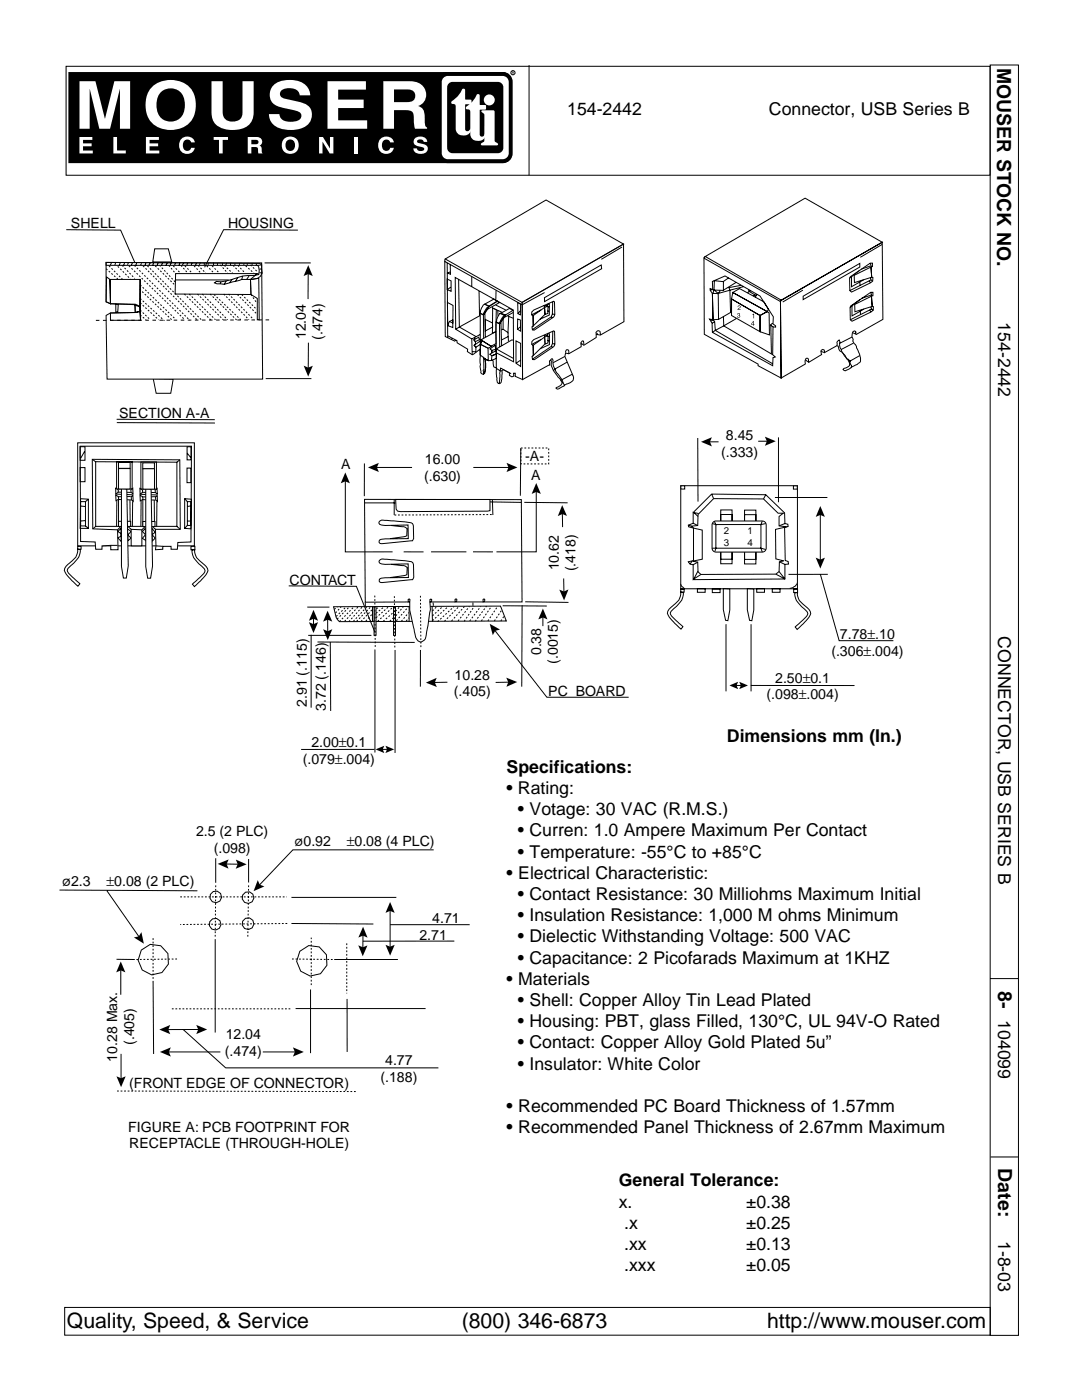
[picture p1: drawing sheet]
<svg xmlns="http://www.w3.org/2000/svg" width="216mm" height="279mm" viewBox="0 0 216 279" stroke-linecap="round" stroke-linejoin="round" font-family="sans-serif">
<path d="M30.9 49.7h2.7l.7 2.6h-3.8zM30.6 75.6l4 .1-.5 2.8h-2.9z" fill="none" stroke="#000" stroke-width=".2"/>
<path d="M21.2 52.4l31 .1 .2 23.2h-31l-.2-12.8 .8-.4 5-.1v-1.7l-5-.1-.8-.4z" fill="#fff" stroke="#000" stroke-width=".2"/>
<g fill="none" stroke="#000" stroke-width=".2">
<path d="M21.2 52.4l30.6 .2 .4 .3 .1 1.6-.4 .7-.6 .4-.9 .2h-2.2l-3.5 .9-1.4-.1-.5-.2 .4-.2a9.4 9.4 0 0 0 4.3-.8l.9-.3 3.2-.3 .1-.8-.3-1h-30.2zM21.3 55.3l.6 .5 .1 4.8-.8-.4zM21.9 55.8h6.1l-.1 5.4-.6-.4-5.3-.2zM22.2 52.5l-.2 .4M23.1 52.4l-.2 .5M24 52.5l-.2 .5M24.9 52.5l-.2 .5M25.6 52.4l-.2 .4M26.4 52.5l-.2 .5M27.3 52.5l-.2 .5M28 55.8l.1 8.1M28.2 52.6l-.1 .3"/>
<path d="M29.1 52.5l-.2 .5M30 52.5l-.3 .4M30.7 52.4l-.2 .6M31.5 52.5l-.1 .5M32.4 52.5l-.2 .5M33.4 52.5l-.3 .5M34.2 52.5l-.2 .4M35 54.6h16.3l-1.3 1.2 .1 3-15.2-.1zM35 52.5l-.2 .4M35 55.9h10.6M35.9 52.4l-.2 .6M36.7 52.5l-.3 .4"/>
<path d="M37.5 52.5l-.2 .4M38.3 52.5l-.2 .4M39.2 52.5l-.2 .5M40 52.4l-.2 .5M40.8 52.5v.5M41.5 52.5v.4M42.6 52.4v.6M43.4 52.5v.5M44.1 56.3l-.1 .3M44.5 52.5l-.1 .5M45.1 56.1l-.4 .6M45.2 52.5l-.2 .5"/>
<path d="M46 52.5v.5M46.3 55.8l-.5 .6M46.9 52.6v.4zM47.5 55.4l-.5 .8M47.8 52.5l-.1 .4M48.4 55.1l-.2 .7M48.7 52.6l-.1 .3M49.4 52.6l-.1 .3M49.7 55.1l-.5 .7M50 55.8l1.6-.2 .1 8.2h-.4v-4.2l-1.2-.8zM50.4 52.6l-.1 .3M51.2 52.6l-.2 .5"/>
<path d="M51.8 54.4l.5 .1M52.2 53.6l-.4 .1M52.2 52.9l-.8 .1M52.8 52.5h9.2M22 62.5l5-.1 .9-.2 .2 1.7h-6.1zM23.1 60.7l.5 .1-.1 1.5h-.4zM26.9 60.9l1 .3v1l-.9 .2zM53 75.6h9.1M15.5 88.4h23.3v20.5h-23.3z"/>
</g>
<path d="M19.1 63.9l35.1-.1" fill="none" stroke="#000" stroke-width=".2" stroke-dasharray=".7 .7" stroke-linecap="butt"/>
<g fill="none" stroke="#000" stroke-width=".2" stroke-dasharray=".4 .4" stroke-linecap="butt">
<path d="M21.2 53.6l2.3 2.1M21.7 53.1l2.8 2.7M23.5 53.1l2.5 2.6M24.4 53l2.5 2.6M25.7 53.1l11.2 10.7M26.8 53l11.1 10.9M27.9 57.7l6.4 6.1M28 59.6l4.8 4.4M28 56.8l7 6.9M28.5 53.1l10.8 10.7M29.4 53.1l10.8 10.7M31 53.1l3.9 3.8"/>
<path d="M33.7 53l1.3 1.6M34.6 53.1l1.4 1.4M34.9 56.3l-3-3.2M36.1 53l1.4 1.5M36.8 58.7l5.3 5.2M36.9 53.1l1.4 1.4M37.8 58.7l5.2 5.1M38.7 53.1l1.4 1.4M39.4 58.7l5.1 5.1M39.5 53l1.6 1.5M40.4 58.7l5 5.1M41.2 53.1l1.6 1.5"/>
<path d="M41.9 58.7l5.4 5.2M42.3 53.1l1.4 1.3M42.7 58.8l5.3 5M44 52.9l1.4 1.6M44.6 58.7l5.1 5.1M44.7 53l1.7 1.5M45.6 58.7l5 5M46.5 53l1.4 1.4M47.4 58.8l3.9 4M47.5 53l1.3 1.4M48.2 58.8l3 3M49 53.1l1.7 1.4"/>
<path d="M50 52.9l1.3 1.3M50.1 58.8l1 1.5M28 62.9l1.1 .9M28 61.9l2 1.9M28 60.4l3.6 3.4"/>
</g>
<g fill="#fff" stroke="#000" stroke-width=".2">
<path d="M16 89.1h22.2l-.1 19.1-2.6 .1-.1 1.3h-1.3v-.6h-1.6v.6l-1.5 .1v-4.1h5l-.1-13.8-17.5-.1 .1 13.8 5 .2 .1 4h-1.5v-.9l-1.7 .1v.7h-1.3l-.1-1.4-2.9-.1z"/>
<path d="M22.1 108.8h1.4z"/>
<path d="M31.1 108.9l1.4 .1z"/>
</g>
<g fill="none" stroke="#000" stroke-width=".2">
<path d="M16 93.3h1v2.8h-1zM16 89.1h1v2.8h-1zM16.1 99.5l1.5 .1v5.8h-1.6zM16.9 90.1l-.8 1.3M17.6 99.6l-.5 .5M18.4 91.7l.7 .5M19.1 92.1l16.2 .1v12.8h-16.2zM23.3 92.2h3.1v5.4h-3.1zM35.9 91.8l-.6 .5M36.8 99.5l1.4 .1-.1 5.9-1.3-.1zM36.8 99.5l.6 .6M37.3 93.4h.8v2.9h-.8z"/>
<path d="M37.3 89.2h.8v2.6h-.8zM37.3 90.4l.8 1M16 101l1 .1M16.1 100.1h1v4.9h-1zM17.1 103.9l-1.1 .1M17.1 105l.5 .4M19.1 105.1l-.6 .4M25.4 105l.8 .6M29 105.1l-.7 .6M35.3 105.1l.7 .5M37.3 104h.8M37.4 100.1h.7v4.8h-.7z"/>
<path d="M37.4 104.9l-.6 .5M38 101l-.7 .1"/>
</g>
<path d="M30.2 105l.8 .6z" fill="#fff" stroke="#000" stroke-width=".2"/>
<path d="M15.5 109h.7v.6h-.7zM15.5 109.6l.5 .1v.6a3.7 3.7 0 0 1-1.9 2.6l-.7 .9a2.32 2.32 0 0 0 1.1 1.4l1.4 1.3-.3 .5-.4-.3a9.1 9.1 0 0 1-2.4-2.9 3.7 3.7 0 0 1 1.6-1.9 2.67 2.67 0 0 0 1.1-2.3zM23.5 106.1l.6-.7 .1 2.7-.7-.8 .7-.3v-.5zM24.1 105.1l-.6 .6M25.4 105.5l.8 .6-.7 .7 .7 .6-.7 .5zM29 105.4l.1 2.5-.7-.5 .6-.7-.6-.6zM30.3 105.4l.7 .8-.7 .5 .7 .7-.6 .6zM38.1 109h.8v.7h-.8zM38.3 109.7h.5v.5a4.3 4.3 0 0 0 2 2.5 1.28 1.28 0 0 1 .1 2.3l-2.1 2.1-.4-.5 2-1.9a.84 .84 0 0 0 .4-1.2l-.6-.5a4.1 4.1 0 0 1-1.9-3.3z" fill="none" stroke="#000" stroke-width=".2"/>
<g fill="#fff" stroke="#000" stroke-width=".2">
<path d="M26.2 105.6l2.1 .1v3.2h-2.1z"/>
<path d="M23.1 97.4l.5 .4v.4l-.5 .4z"/>
<path d="M23.1 98.8l.5 .3 .1 .5-.6 .3z"/>
<path d="M26.1 97.8l.4-.4v1.2l-.3-.3z"/>
<path d="M26.2 99.1l.3-.2 .1 1.2-.4-.3z"/>
<path d="M23.5 98.2l2.6 .1z"/>
<path d="M23.5 99.1h2.6z"/>
<path d="M23.5 99.7l2.6 .1z"/>
<path d="M23.7 99.8v5.1z"/>
<path d="M25.9 99.8l.1 5.2z"/>
<path d="M26.5 100.1l-.1 5z"/>
<path d="M23.1 98.6l3.5 .2z"/>
<path d="M23.3 99.9v5.1z"/>
<path d="M23.6 92.3h2.4v1.2h-2.4z"/>
<path d="M23.7 104h2.4v1.1h-2.4z"/>
<path d="M24.2 97.5l1.1 .1 .3 15.3-.4 2.5h-.6l-.4-2.4z"/>
<path d="M23.7 93.5h2.3v4.1h-2.3z"/>
</g>
<path d="M28.1 92.2h3.1v5.4h-3.1z" fill="none" stroke="#000" stroke-width=".2"/>
<g fill="#fff" stroke="#000" stroke-width=".2">
<path d="M27.9 97.5l.5 .3v.5l-.4 .3z"/>
<path d="M27.9 98.8l.6 .3v.6l-.5 .3z"/>
<path d="M31 97.8l.3-.3 .1 1.1-.4-.3z"/>
<path d="M31 99.1l.4-.2v1.2l-.3-.3z"/>
<path d="M28.3 98.3h2.7z"/>
<path d="M28.3 99.2l2.6-.1z"/>
<path d="M28.4 99.7l2.6 .1z"/>
<path d="M28.5 99.8v5.2z"/>
<path d="M30.8 99.8v5.2z"/>
<path d="M31.3 100.1v5z"/>
<path d="M28 98.6l3.4 .2z"/>
<path d="M28.2 99.9l-.1 5.1z"/>
<path d="M28.5 92.4h2.3v1.1h-2.3z"/>
<path d="M28.5 104.1h2.4v1h-2.4z"/>
<path d="M29.1 97.5l1 .1 .3 15.4-.3 2.4h-.6l-.4-2.3z"/>
<path d="M28.5 93.5h2.3v4.1h-2.3z"/>
</g>
<path d="M143.8 101.8h2.3v10.7h-2.3zM143.8 102.7h2.3v8.9h-2.3zM148.6 101.8h2.2v10.7h-2.2zM148.6 102.7h2.2v8.9h-2.2z" fill="none" stroke="#000" stroke-width=".2"/>
<path d="M142.3 104.2l.6-.2h9.2a.78 .78 0 0 1 .8 .7v4.7a.78 .78 0 0 1-.8 .8h-9.2a.78 .78 0 0 1-.8-.8v-4.7z" fill="#fff" stroke="#000" stroke-width=".2"/>
<g fill="none" stroke="#000" stroke-width=".2">
<path d="M135.8 96.9h23.3v20.6h-23.3zM142.4 99.5l10 .1 2.9 2.8h1l-.8 .7v1.8l1.4 .2-2.2 .6 .1 5.8 1.6 .4-.9 .2v2l-.7 .5h-14.9l-.6-.5-.1-1.9-1-.2 1.9-.4v-5.8l-1.7-.4-.4-.4 1.2-.1 .1-2.2zM135.8 117.6h.7v.6h-.7zM135.8 118.2h.5l.1 .3a4.5 4.5 0 0 1-2 3l-.7 .9a2.76 2.76 0 0 0 1.5 1.7l1.1 1-.4 .5-.4-.3a9.1 9.1 0 0 1-2.3-2.9 4.8 4.8 0 0 1 1.9-2.3l.5-.7zM139.2 117.5h1.5v.7h-1.5zM142.1 109.4h.7l-.2 .7M142.1 117.6h1.6v.7h-1.6zM142.5 104l.3 .7-.7-.2M142.8 104.7h9v4.7h-9zM144.3 117.5h1.3v4.2l-.4 2.2-.4-.1-.5-2.1zM149.1 117.5h1.3v4.2l-.4 2.2-.4-.1-.5-2.1zM151 117.5h1.5v.7h-1.5z"/>
<path d="M152.1 104l-.3 .7 1-.2M152.8 109.7l-1-.3 .3 .8M154.1 117.5h1.5v.7h-1.5zM158.4 117.6h.7v.7h-.7zM158.6 118.3l.5-.1a2.97 2.97 0 0 0 1.7 2.9 1.42 1.42 0 0 1 .3 2.4l-2 2.1-.4-.5 2-1.9a.84 .84 0 0 0 .3-1.1l-.5-.6a4.1 4.1 0 0 1-1.9-3.2z"/>
</g>
<g fill="#fff" stroke="#000" stroke-width=".2">
<path d="M135.9 97h.7v.6h-.7z"/>
<path d="M158.3 97h.8v.6h-.8z"/>
<path d="M135.8 116.5l.9 1-.6-.5z"/>
<path d="M157.6 117.4l1.5-1.1-.1 .3-.3 .4-.5 .3z"/>
</g>
<g fill="none" stroke="#000" stroke-width=".2">
<path d="M142 98.6l.4 .9M152.8 98.7l-.4 .9M137.3 104.8l.7 .2M138.1 112.1l-.4 .5M138.3 102.3l3.7-3.7 10.8 .1 3.8 3.7v2.1l.6 .1 .1 .5-.7 .2 .1 6.6 .6 .2v.5h-.7v3l-18.3 .1v-3l-.6-.1-.4-.5 1.1-.2v-6.5l-1-.3-.1-.3 1-.4zM138.3 104.4l.8 .4M139.2 112.2l-.9 .5M139.3 113.9l-.9 1.7 1.5-1M139.4 102.5l-1-.2 .9 .8M155.5 114.1l1.1 1.5-1.8-1M155.5 112.1l1.1 .5M156.6 104.5l-1.1 .4"/>
<path d="M66.6 121.1l33.3-.1 1.1 2.9-33.3 .2-.6-.9z"/>
</g>
<path d="M72.7 99.7h31.3l.2 20.4h-18.4l.1 1.6-.9 5.3a1.17 1.17 0 0 1-1.3 1.1 2.32 2.32 0 0 1-1-2l-.9-4.3v-1.7l-8.9 .1z" fill="#fff" stroke="#000" stroke-width=".2"/>
<g fill="none" stroke="#000" stroke-width=".2">
<path d="M78.7 99.7v3.1M98.3 99.8v3M72.8 100.4h6.1M75.7 111.9a.91 .91 0 0 1 1.1-.3l5.3 .5a.78 .78 0 0 1 .4 .9l.1 2.2-.3 .5-6.1 .6-.5-.3v-.3a1.14 1.14 0 0 1 1.2-.4h4.6l-.1-2.8-4.5 .1a1.29 1.29 0 0 1-1.3-.5zM75.8 103.9l.3-.1 1.1 .1 4.9 .4a.78 .78 0 0 1 .4 1v2.1l-.2 .5-6.1 .6-.6-.2v-.3a1.14 1.14 0 0 1 1.3-.5h4.6l-.1-2.7-4.5 .1a1.29 1.29 0 0 1-1.3-.5zM78 104.9l2.8 .3 .4 .3v1.4l-.5 .2-2.8 .4M78 112.6l2.9 .4 .4 .3-.1 1.3-.5 .3-2.7 .4M81.4 119.6h.4l-.1 .5h-.3zM85.8 119.7h.3v.4h-.3zM90.8 119.6h.3v.4l-.3 .1zM96.4 119.6h.3v.5h-.3zM97.5 100.2l6.6 .1"/>
<path d="M81.6 121v3.1M86.2 121l.1 3.1"/>
</g>
<path d="M78.7 102.8l19.7-.1" fill="none" stroke="#000" stroke-width=".2" stroke-dasharray=".4 .4" stroke-linecap="butt"/>
<g fill="#fff" stroke="#000" stroke-width=".2">
<path d="M74.6 121h.4v5.8h-.4z"/>
<path d="M78.5 121h.4v5.8h-.4z"/>
<path d="M72.9 120.2v.8z"/>
<path d="M86.4 120.2l.1 .7z"/>
<path d="M94.4 120.2v.7z"/>
</g>
<path d="M66.7 121.6l.6-.4M66.9 122.3l1.1-1.1M67.1 123l1.9-1.8M67.3 123.5l2.4-2.3M67.7 124.1l2.9-2.9M68.8 124l2.7-2.9M69.6 124.1l2.7-3M70.5 124l2.7-2.9M71.2 124l2.8-2.9M72 124l2.2-2.3" fill="none" stroke="#000" stroke-width=".2" stroke-dasharray=".4 .4" stroke-linecap="butt"/>
<g fill="#fff" stroke="#000" stroke-width=".2">
<path d="M74.3 121.1h.3v2.9h-.3z"/>
<path d="M78.9 99.7h18.9v2.2l-17.9 .2-.6-.1-.3-.4z"/>
</g>
<g fill="#fff" stroke="#000" stroke-width=".2" stroke-dasharray=".4 .4" stroke-linecap="butt">
<path d="M74.2 122.6l-1.2 1.4z"/>
<path d="M74.3 123.5l-.6 .6z"/>
<path d="M75.1 121.5l.6-.3z"/>
<path d="M75 122.4l1.6-1.2z"/>
<path d="M75 123.3l2.5-2.2z"/>
<path d="M75.4 124l3.1-3z"/>
<path d="M76.5 124l2-1.7z"/>
<path d="M77.8 124l.6-.7z"/>
<path d="M79.8 121.1l-.9 .9z"/>
<path d="M80.5 121.1l-1.5 1.8z"/>
<path d="M81.4 121.2l-2.3 2.7z"/>
<path d="M81.6 122.3l-1.5 1.7z"/>
<path d="M81.6 123.3l-.6 .6z"/>
<path d="M86.3 121.9l.9-.9z"/>
<path d="M86.3 122.9l2-1.8z"/>
<path d="M86.3 123.9l3.2-2.9z"/>
<path d="M87.3 124.1l3.3-3z"/>
<path d="M91.6 121l-2.9 3z"/>
<path d="M92.7 121l-2.6 2.9z"/>
<path d="M93.7 121l-2.3 2.9z"/>
<path d="M94.6 121l-2 3z"/>
<path d="M95.9 121l-2.2 2.9z"/>
<path d="M97.1 121l-2.3 3z"/>
<path d="M98.1 121l-2 2.9z"/>
<path d="M99.3 121l-2 2.9z"/>
<path d="M100.1 121.7l-1.5 2.2z"/>
<path d="M100.6 123l-.7 .9z"/>
</g>
<g fill="none" stroke="#000" stroke-width=".2">
<path d="M13.2 13.2h184.4v21.8h-184.4zM105.6 13v22M197.6 13h5.6v253.5h-5.6zM13.2 45.8l10.9 .1 2.8 6.5M59.4 45.9l-14.8-.1-3.8 7.5M61.5 54.4v5.3M88.7 52.2l15.5 8.7 .1 14.8-1.5-.6v-.6h-.3v.6l-.4 .1-.4-.3v-.5l-1.3-.6-.3 .2a4.5 4.5 0 0 1-.2 2.5l-.2 .1a.76 .76 0 0 1-.5-1.1l-.2-2.1-.2-.1a.57 .57 0 0 1-.4-.7v-.5l-.1-.2-.9 .1-.6-.4 .1 1.8-.2 1.1-.4 .2-.2-.1-.2-.2-.1-1.3v-3.4l-1.6 1.1-.9-.6v-.5l-2.1-1.3v-.4l-.3-.1-.2 .2-1.9-.9zM88.8 51.7l-.1 .5M88.8 51.7l20.2-11.8 15.4 8.8-20.2 11.7zM89.2 55.7l.8 .4v2l-.8-.3zM89.2 52.5l.1 15M89.8 52.8l.1 1.9-.5-.2 .4-.2"/>
<path d="M90 57.3l-.8 .5M91.5 55.8l.2 9.5 3.4 1.9M94.1 55.1v2.1M95.6 58.1l.1 4.9-4.8 2.7M99 57.9l-.1 1.9M108.6 59.4l11.4-6.5 .1 .7-11.4 6.6zM108.7 58.4l-4.5 2.4M124.1 49.3l-4.1 2.5M140.5 51.5l15.2 8.7 .2 15.2-4.6-2.4v-.3l-10.8-6zM140.7 51.2l19.9-11.6 15.4 8.7-20.1 11.6zM140.7 51.2l-.2 .3M142.2 56.2l2.5-1.1 7 4 2.6 4.1-.1 1.4 .6 .4v.3l-.6-.1v5.6l.5 .4-.5 .2v1.6l-12-6.7-.1-1.8-.5-.8 .7 .1-.1-5.2-.5-.7v-.3l.5 .2z"/>
<path d="M142.2 58.6h1.1l.1 5.1-1.1 .1zM142.2 57.8l-.5 .1M142.3 58.5l.2-.6 .8 .7M142.5 56l1.8 .2v1.8l-1.8-.1zM145.4 55.5l-1.1 .7M146 59.7l5.7 3.3v3.2l-5.7-3.2zM146 59.7v2.6l-2.6 1.4M146.2 58.4l6.9 3.8-1.4 .8-5.7-3.3zM146.2 58.4l1.4-.8 4.8 2.6 .9 1.5-.2 .5zM146.9 56.4l-2.6 1.5M147.8 56.9l-2.4 .5 .2 .5 .2 4.4M148.4 57.2l-5.1 1.4 .4-.6"/>
<path d="M149.3 57.8l.2 .4 1.2 .7M149.7 58l-.5 .4M150.3 59l.7-.2-.3 .5M155.9 59.9l-.2 .3M160.2 57.9l-4 2.4M160.3 59.1l11.3-6.5v.7l-11.3 6.5zM169.7 55.2l3.9-2.7h.5v.7l-.3 .1 .1 2 .3 .1-.1 .7-.4 .3-3.8 1.9-.3-.3-.1-2.5zM169.9 55.1v2.1l2.4-1.3M170.4 54.9l3.4-1.6 .1 2-3.4 1.1zM171.6 56.3v.7M171.6 53.9l-2.1 1.6M171.7 59.7l-2.1 1.6"/>
<path d="M173.4 56l.3 .4M173.6 52.5l.2 .6M173.7 55.4l.1 .5-4.2 2.1M173.7 58.3l.2 .7M173.7 53.1l-1.9 .6M173.8 55.9l.3 .2M173.8 58.9l-1.9 .7M176 48.8l-4.3 2.6M61.5 68.4v5.3M89.3 60.4l1.1 .6-.1 4.4-1-.4zM89.3 67l1.9 1M89.7 64.2l.6 .2"/>
<path d="M90.3 67.5l-.2 .3M90.3 64.6v-.7l-.6 .3-.4 .8M94.6 67.8l.9-.5 .2 .5-.8 .4zM94.6 68.9l1.5-1-.2 .8-.9 .6zM94.8 67.4l-.2 .4 .3 .4v.5l-.3 .2 .4 .4v.9h-.8M95.8 66.8l-1.7 .8M95.9 68.7l1.5 .8v2.5l-1.6-1.2zM95.9 67.8l3-1.6 .1 2.4-1 .5zM96.1 67.9l2 1.2-.7 .4-1.5-.7zM96.4 60.9l.3-.2 .9 .4a2.91 2.91 0 0 0-1.1 1.5l-.2 .2-.5-.3 .1-.5zM96.5 62.8v4.7M96.5 71.4l.3 .5 .1 .6-.1 1.2-.1 .8-.2 .1z"/>
<path d="M96.7 60.7l1.8-1 .7 .4-1.6 1zM96.8 63.8l1.5 .6v.9l-1.5 .7zM96.8 67.3v-4.8l-.3 .3-.7-.3v8.3M97.5 61.2l1.7-1 .5 .2-2.4 1.3zM97.7 70.7l1.3-.7v.7l-.8 .3zM98.1 70.3l.1-.4 .8-.2v3.8l.8 .5 .1-.5 2.1 1.1M98.2 71l.8-.3v.8l-.9 .4zM98.2 61.3l.1 .2 1.8 .8M98.3 61.5l.7 .3-.1 4.4-.6 .3zM98.9 69.6l-.1-.7-1 .7 .4 .3v.6M98.9 60.9l2 1M99.1 70.5l3.4 1.7-.1-10.3-11.6-6.5 .1 10.3 3.2 1.9 .1 3.2"/>
<path d="M99.3 62l.1 1M99.6 62.7l.3-.2 .9 .4-.5 .4-.8 1.3-.4-.3v-.6zM99.7 64.6v4.6M99.8 62.6l1.9-1 .6 .3-1.6 1.1zM100.1 69l-.1-4.6-.3 .2-.7-.4v5.8M100.1 74h-.3l-.1 2.4-.3 .1M100.4 65.7l-.4 .1M100.8 62.9l-.1 .4M101.4 66.4l.1 1.7M101.4 67.2l-1.3 .6M102.4 63.5l-1-.4 .1 .1-.1 3.2-1-.7v-2.1M102.4 62.4l-1.8 1"/>
<path d="M102.5 67.9l-.4-.1-3.1 1.8 3.4 1.9M103 68l.9 .5v4.6l-.9-.6zM103.3 60.4l.6 .3-.1 2.1-.5-.2zM103.3 63.7l.5 .2 .1 2.2-.6-.4zM103.8 62.1l-.5 .5M103.8 65.3l-.5 .4M103.8 71.9l-.8 .6M104.2 60.4l.1 15.3 5.4-2.8v-.9h.3a4.7 4.7 0 0 0 1.7 3.6l.5 .8-.2 .4-1 .6v.1a1.17 1.17 0 0 0 1.2-.3l1-.6a1.18 1.18 0 0 0 1-1.8M104.2 60.9v-.5l20.2-11.7 .1 15.5-4.7 2.7-.6-.1v-.2l-.2 .1v.7l-2.5 1.5-.4-.3-.2 .1 .1 .5-2.5 1.4-.6-.1-.2 .6 1.6 3.8M106.4 63l2.3-1.6v1.4l-2.3 2.2zM106.4 68.9l2.3-1.6v1.4l-2.3 2.2zM106.5 61.9l4-1.8 .1 .2 .1 2.5-.3 .5-3.8 2.6-.4-.1-.1-.6 .3-.2v-2l-.3-.2v-.5z"/>
<path d="M106.5 67.8l4-1.8 .2 .2v2.5l-.2 .5-3.9 2.6h-.3l-.1-.7 .2-.2v-2l-.3-.2v-.5zM108 61.8l-1.9 1M108 67.7l-1.9 1M108.6 61h.6l.1 .3v1.3l-.5 .1zM108.6 66.9h.6l.2 .3-.1 1.3-.5 .1zM109.3 62l.2 .2M109.3 61.1l-.6 .3M109.3 67.9l.3 .2M109.3 67l-.6 .3M109.5 60.6l-.3 .4M109.5 66.5l-.3 .4M109.6 60.6v2.3l-1.9 .8"/>
<path d="M109.6 66.5v2.3l-1.8 .8M109.6 61.2l-.3 .1M109.7 67.1l-.3 .1M109.9 71.9l.2-.3 .2 .2a6 6 0 0 0 1.7 3.8l.6 1.3M110 63.2l.3 .2M110 69.1l.3 .2M110.2 62.6l.5 .2M110.2 68.6l.5 .1M110.3 60.3l-.1 2.3-.2 .6-3.7 2.6M110.3 66.2l-.1 2.4-.2 .5-3.7 2.6M112.7 71.1l-2.3 1.3M112.8 70.4l.2-.6h.4l.1 .8"/>
<path d="M113.2 72.3l-2.5 1.3-.3 .4M114.2 74.7l-2.3 1.3M115.9 68.7v-.3l.4-.4 .1 .1 .1 .7M119 66.7a.47 .47 0 0 1 .1-.6 .47 .47 0 0 1 .6 .1l.1 .7M141.9 64.1l.4-.3 .3 .4 .1 1.7 11.5 6.7M142.6 64.2l-.5 .3M144.3 63.2l.1 1.8 9.8 5.8M146.9 63.6l-4.7 2.7M151.7 63l1.4-.8 .4 .2v4.4l-1.8-.6zM153.7 64.8l.5 .4M154.1 64.5l-.3 .3 .1 5.7M160.7 71.8l.7 .5"/>
<path d="M163.8 70.1l.7 .3M167 69v-.7l.4-.5 .2 .4a2.52 2.52 0 0 0 .3 1.7l1 1.7 .8 .5v.5a.59 .59 0 0 1 .1 .8M169.3 71.9l.3 .5M169.8 61.1l3.9-2.8h.5v.7l-.3 .1 .1 2.1h.3l-.1 .7-.4 .4-3.8 1.8-.3-.3-.1-2.5zM170 61v2l2.4-1.3M170 67.3l-2.5 1.2M170.3 68.5l-2.4 1.2M170.5 60.8l3.4-1.7 .1 2.1-3.4 1zM170.7 66.3l.1 .4-.6-.3M170.8 66.5l-.1-.4h-.2a1.22 1.22 0 0 0-.2 1.7 .84 .84 0 0 0 .4 1l.2 .6a4.8 4.8 0 0 1 .8 2.7l-.7 .6-1.8 1.1-.5 .2-.5-.3 .6-.3a.81 .81 0 0 0 .7-.5 .81 .81 0 0 0-.2-.9l-1.3-1.7a1.28 1.28 0 0 1-.8-1.2l-.2-.1-2.5 1.4-.1-.6-.2-.1a.62 .62 0 0 0-.3 1.1l-2.5 1.5a.7 .7 0 0 0-.4-.8 .89 .89 0 0 0-.3 1.1l-4.8 2.8-.2-15.4 20.3-11.7 .2 15.4-5.4 3.1M171.6 71l-2.1 1.1M171.7 62.1v.7"/>
<path d="M173.5 61.8l.3 .5M173.8 61.2l.1 .5-4.2 2.1M173.9 61.7l.3 .2M68.9 95.8v14.3h9.4M72.7 92.5v6.5M74.9 93.3h7.3M94.4 93.3h7.4M103.9 89.4l-.1 9.5M107 97.9v12.2h-7.9M139.2 87.4l.1 12.7M141.4 88.2h2M151.3 88.1h2"/>
<path d="M154.6 99.3h10.5M155.3 87.3v12.9M57.6 116.9l13.5 .1 3.7 9.2M80.5 110.1h4M86 110.1h7.1M94.4 110.1h4M104.6 100.3h8.7M112.2 102.3l.1 2.9M112.5 115.4v2.9M163.7 114.6l3.7 13.3h10.9M163.7 102.5v9.5M165.2 114.6h-7.9"/>
<path d="M61.3 121.2h4.4M61.5 126.8h12.6M62.1 126.7v14.5M62.6 123.2v1.7M63.3 128.1l19.4 .1M65.4 123.4v2.9M65.9 128.1l.1 13.8M74.8 129.6v20.6M78.8 129.7v20.6M83.9 129.7v7.3M89.3 136.2h-2.8M98.6 125.7l10.5 13.5h16.3"/>
<path d="M100.3 120.9h8.8M101.7 136.1l-2.8 .1M104.2 120.8l-.1 16.2M104.8 120.1l8.6 .1M108.3 122.9v2.1M144.9 124.6v13.4M146.7 136.8h1.4M149.8 136.8h20.7M149.9 124.6v13.4M74.7 149.6h-14.6M76.1 149.6h1.4M11.9 177.6l27.5 .2"/>
<path d="M21.3 177.8l6.6 9.3M43 171.3v4.9M44.9 172.4l2.8 .1M49.6 171.4v4.7M58.1 179.1h21M86.5 169.6h-28.1l-6.8 7.2M23.3 191.4l3.6 .1M24.1 193.4v5.1M30.5 195.8l.2 14.5M42.9 187.4v18.7M58.1 184.3l16.4 .1M62 197.5v12.7"/>
<path d="M66.7 191.5h12.7M69.3 199.4v10.5M72.4 186.4v3M77.8 181.5v7.7M77.8 184.5h15.9M90.7 187.8h-18.3M197.7 195.3h5.4M24.2 210.3v5.2M33.4 209.9h10.6M36.6 205.5l8.4 7.6h42.5M39.9 205.5h-6.6M52.4 209.9h6.7"/>
<path d="M59 201.3h25.9M197.7 230.9h5.4M12.9 260.9h184.7v5.6h-184.7z"/>
<circle cx="43" cy="179" r="1.18"/>
<circle cx="49.5" cy="179.1" r="1.18"/>
<circle cx="30.7" cy="191.5" r="3.1"/>
<circle cx="42.9" cy="184.4" r="1.18"/>
<circle cx="49.5" cy="184.3" r="1.18"/>
<circle cx="62.3" cy="191.7" r="3.1"/>
</g>
<g fill="#000">
<path d="M61.5 52.9l.9 2.2-.9-.4-.9 .4zM60.6 73l.9 .4 .9-.4-.9 2.2zM147.3 61.1l.2-.1 .2 .1v.3l-.4 .4h.5v.1h-.6l.5-.7-.2-.1-.3 .2zM147.2 62.5l.4 .1v.3l.1 .2-.1 .3-.5-.1v-.2l.3 .2 .2-.2-.3-.1 .2-.4-.4 .2zM150.1 62.8l.4-.2v.9h-.2v-.6zM68.9 94.3l.9 2.2-.9-.4-.9 .4zM73.4 93.3l2.2-.9-.4 .9 .4 .9zM101.1 92.4l2.1 .9-2.1 .9 .4-.9zM107 96.4l.9 2.2-.9-.4-.9 .4zM139.9 88.2l2.2-.9-.4 .9 .4 .9zM152.6 87.1l2.2 1-2.2 .9 .4-.9zM111.6 117.7l.9 .3 .9-.4-.8 2.2z"/>
<path d="M112.2 100.8l.9 2.2-.9-.4-.9 .4zM162.8 111.3l.9 .4 .9-.4-.9 2.2zM163.7 101l.9 2.2-.9-.4-.9 .4zM61.6 124.2l1 .4 .9-.4-.9 2.1zM62.6 121.7l.9 2.2-.9-.4-1 .4zM64.5 125.6l.9 .4 .9-.4-.9 2.1zM65.4 121.9l.9 2.2-.9-.4-.9 .4zM85 136.2l2.1-.9-.3 .9 .4 .9zM97.7 124.5l2.1 1.1-1 .3-.5 .9zM101 135.2l2.2 .9-2.2 1 .4-1zM108.3 121.4l.9 2.2-.9-.4-.9 .4zM145.5 136.8l1.8-.7-.3 .7 .3 .7z"/>
<path d="M147.5 136.1l1.7 .7-1.7 .7 .3-.7zM74.9 149.6l1.8-.8-.3 .8 .3 .7zM76.9 148.8l1.7 .8-1.7 .7 .3-.7zM43.4 172.4l2.2-.9-.4 .9 .4 1zM47.1 171.5l2.1 1-2.2 .9 .4-.9zM51.4 175.6l.4 1 1 .3-2.2 .9zM24.1 191.9l.9 2.2-.9-.4-.9 .4zM26.7 187.1l1-.2 .5-.9 .5 2.3zM71.5 188.7l.9 .4 .9-.4-.9 2.1zM72.4 184.9l.9 2.2-.9-.4-.9 .4zM76.9 188.6l.9 .3 1-.3-1 2.1zM77.8 180l1 2.2-1-.4-.9 .4z"/>
<path d="M23.2 214.8l1 .4 .9-.4-.9 2.2zM31.8 205.5l2.2-.9-.4 .9 .4 .9zM31.9 209.9l2.2-.9-.4 .9 .4 1zM39.2 204.5l2.1 1-2.1 .9 .4-.9zM58.4 209l2.2 .9-2.2 1 .4-1z"/>
<path d="M150.3 64.2v.5h-.3zM150.3 64l-.4 .8h.4v.2h.1l.1-.3h-.1z"/>
</g>
<path d="M97.3 61.4l.1 .2-.6 .9-.3 .1zM100.6 63.2v.2l-.6 .9-.3 .1zM23.3 83.7l19.6 .1zM23.3 84.3l19.6 .1z" fill="#000" stroke="#000" stroke-width=".2"/>
<g fill="none" stroke="#000" stroke-width=".2" stroke-dasharray=".4 .4" stroke-linecap="butt">
<path d="M103.9 89.4h5.6v3.2h-5.6zM74.8 118.9l.1 10.5M78.7 119l.1 10.5M83.9 118.9l.1 10.5M36 179h21.2M43 176.7l-.1 10.3M49.6 176.7l-.2 10.3M27.2 191.5l8.5-.1M30.5 195.3v-8.3M57.3 184.3l-21.3 .2M62.1 196.6v-9.5M66.4 191.5l-8.1-.1"/>
<path d="M69.2 188.3v10M23.4 217.7l47.8 .1M34.3 201.3h23.8"/>
</g>
<path d="M13.9 14.7h86.4a1.55 1.55 0 0 1 1.6 1.4v14.8a1.51 1.51 0 0 1-1.6 1.4h-86.4z" fill="#000" stroke="#000" stroke-width=".58"/>
<g fill="#fff">
<path d="M15.9 16.2h3.1l1.9 7.5 1.9-7.5h3.2v9.5h-2.1v-7.9l-1.9 7.9h-2.2l-1.9-7.9v7.9h-2z"/>
<path d="M42.2 16.2h2.2v6.2a1.85 1.85 0 0 0 2.6 1.8 1.58 1.58 0 0 0 1.4-1.7v-6.3h2.2v6.2a3.3 3.3 0 0 1-3.3 3.5 4.8 4.8 0 0 1-4.6-1.5l-.4-.9-.1-1z"/>
<path d="M54.6 17a5.4 5.4 0 0 1 6.5 .1 2.88 2.88 0 0 1 .8 1.9h-2.1a1.7 1.7 0 0 0-2.1-1.4 1.62 1.62 0 0 0-1.8 1.1 1.05 1.05 0 0 0 1.1 1 12.8 12.8 0 0 1 4.2 1.2 2.69 2.69 0 0 1 .9 2.9 2.69 2.69 0 0 1-2.3 1.9 6.4 6.4 0 0 1-5.3-.9 2.84 2.84 0 0 1-.8-2h2.1a1.49 1.49 0 0 0 1.3 1.4 2.79 2.79 0 0 0 3-.7 .91 .91 0 0 0-.7-1.3l-2.9-.7a2.75 2.75 0 0 1-2.7-2.6 2.66 2.66 0 0 1 .8-1.9z"/>
<path d="M65.3 16.2h7.7v1.7h-5.5v2h5.1v1.7h-5.1v2.4h5.8v1.7h-8z"/>
<path d="M15.8 27.3h2.6v.6h-1.8v.7h1.7v.6h-1.7v.8h1.9v.6h-2.7z"/>
<path d="M22.6 27.3h.8v2.7h1.7v.6h-2.5z"/>
<path d="M29.1 27.3h2.6v.6h-1.9v.7h1.8v.6h-1.8v.8h2v.6h-2.7z"/>
<path d="M36.2 27.7a1.58 1.58 0 0 1 2.7 .7h-.8a.87 .87 0 0 0-1.1-.5 .87 .87 0 0 0-.5 1.1 .86 .86 0 0 0 .6 1.1 .86 .86 0 0 0 1-.6h.8a1.63 1.63 0 0 1-2.1 1.1 1.63 1.63 0 0 1-1-2.1z"/>
<path d="M42.6 27.3h2.9v.6h-1.1v2.7h-.7v-2.7h-1.1z"/>
<path d="M63.7 27.3h.7l1.4 2.3v-2.3h.7v3.3h-.7l-1.4-2.3v2.3h-.7z"/>
<path d="M70.7 27.3h.7v3.3h-.7z"/>
<path d="M75.9 27.7a1.58 1.58 0 0 1 2.7 .7h-.7a.87 .87 0 0 0-1.2-.5 .87 .87 0 0 0-.5 1.1 .86 .86 0 0 0 .6 1.1 .86 .86 0 0 0 1.1-.6h.7a1.63 1.63 0 0 1-2.1 1.1 1.63 1.63 0 0 1-1-2.1z"/>
<path d="M82.9 27.5a1.47 1.47 0 0 1 2.4 .8h-.8v-.1a.75 .75 0 0 0-1.3 0l.1 .2 .3 .2a1.62 1.62 0 0 1 1.8 1 1.53 1.53 0 0 1-2.5 .8l-.3-.2-.1-.6h.7a.81 .81 0 0 0 .7 .5 .81 .81 0 0 0 .8-.4 1.33 1.33 0 0 0-1.4-.5 .9 .9 0 0 1-.8-.7 .9 .9 0 0 1 .4-1z"/>
<path d="M30.4 17.3a5.6 5.6 0 0 1 7.8 .6 5.4 5.4 0 0 1-1.1 7.2 5.6 5.6 0 0 1-7.2-1.1 5.8 5.8 0 0 1 .5-6.7zM32.2 18.3a4.1 4.1 0 0 0 0 5.3 2.87 2.87 0 0 0 3.3 .3 2.87 2.87 0 0 0 1.4-2.9 2.87 2.87 0 0 0-1.4-3 2.87 2.87 0 0 0-3.3 .3z"/>
<path d="M76.5 16.2h5.3a2.75 2.75 0 0 1 3.1 3.7 2.2 2.2 0 0 1-1.5 1.2 1.95 1.95 0 0 1 1.4 2.5 1.86 1.86 0 0 0 .4 1.8v.3h-2.4l-.2-1.9a1.37 1.37 0 0 0-.3-1.5 1.37 1.37 0 0 0-1.4-.3h-2.3v3.7h-2.1zM78.6 17.8v2.6h2.6a1.31 1.31 0 0 0 1.7-1.2 1.31 1.31 0 0 0-1.6-1.4z"/>
<path d="M50.2 27.9l1.2 .1 .1 .2v.4l-.5 .2h-.8zM49.4 27.3v3.3h.8v-1.3l1 .1a.98 .98 0 0 1 .3 1.1l.1 .1h.8l-.2-.7a.68 .68 0 0 0-.4-.8 .9 .9 0 0 0 .5-1.2 .9 .9 0 0 0-1.1-.6z"/>
<path d="M57.2 28.2a.96 .96 0 0 1 1.1-.3 .96 .96 0 0 1 .6 1.1 .97 .97 0 0 1-1 1.1 .97 .97 0 0 1-.9-1.1zM56.2 29a1.75 1.75 0 0 0 3.5 0 1.75 1.75 0 0 0-3.5 0z"/>
</g>
<path d="M88.4 15.1l.9-.3h11a1.59 1.59 0 0 1 1.6 1.6v14.2a1.59 1.59 0 0 1-1.6 1.6h-11a1.59 1.59 0 0 1-1.6-1.6v-14.2l.1-.5z" fill="#fff" stroke="#000" stroke-width=".78" stroke-linecap="butt"/>
<path d="M89.4 16.8l.6-.4 .3-.1h9.1a1.07 1.07 0 0 1 1 1.1v12.1a1.07 1.07 0 0 1-1 1.1h-9.1a1.07 1.07 0 0 1-1.1-1.1v-12.1z" fill="#000"/>
<g fill="#fff">
<path d="M96.1 22.1l2.3-.1 .3 .2v5.9l.2 .3a.44 .44 0 0 1 .5 .5l-.3 .1h-2.6l-.5-.1a.51 .51 0 0 1 .5-.6l.1-.2 .1-4.9a1.01 1.01 0 0 0-.6-.9z"/>
<path d="M92.3 17.7h.3a3.4 3.4 0 0 1 .2 2.1l.2 .1h.9l.2 .4-.1 .4-.1 .1h-.9l-.2 .1v3.9a1.41 1.41 0 0 0 .2 1.3 .67 .67 0 0 0 .9-.6 1.31 1.31 0 0 1-.5 1.4 1.31 1.31 0 0 1-1.4 .1 1.27 1.27 0 0 1-1.1-1.2v-4.6l-.2-.4-.6-.1a.43 .43 0 0 1 .3-.7 5.9 5.9 0 0 0 1.9-2.3z"/>
<path d="M95.1 18.9l.4-.1a3.9 3.9 0 0 1 .3 2.1l1 .1 .2 .7-.2 .2h-.9l-.2 .1v3.9a1.41 1.41 0 0 0 .2 1.3 .64 .64 0 0 0 .9-.6 1.12 1.12 0 0 1-1.3 1.5h-.6a1.27 1.27 0 0 1-1.1-1.3v-4.5l-.2-.4-.6-.1a.43 .43 0 0 1 .3-.7l1-.9z"/>
<circle cx="97.6" cy="19.9" r="1.09"/>
</g>
<circle cx="102.4" cy="14.5" r=".42" fill="#fff" stroke="#000" stroke-width=".2"/>
<path d="M102.3 14.4v.1l.1-.1zM102.2 14.3h.3l.1 .4-.2-.2-.2 .2z" fill-rule="evenodd" fill="#000"/>
<path d="M123.1 233.9h38.8v22.6h-38.8z" fill-rule="evenodd" fill="#fff"/>
<g font-size="4.2">
<text x="13.3" y="265">Quality, Speed, &amp; Service</text>
<text x="92.1" y="265">(800) 346-6873</text>
<text x="153" y="265">http://www.mouser.com</text>
</g>
<g font-size="3.9">
<text x="199" y="13.5" transform="rotate(90 199 13.5)">MOUSER STOCK NO.</text>
<text x="199.1" y="197.8" transform="rotate(90 199.1 197.8)">8- 104099</text>
<text x="199.1" y="233.2" transform="rotate(90 199.1 233.2)">Date:</text>
</g>
<g font-size="3.5">
<text x="113.2" y="23">154-2442</text>
<text x="153.4" y="23">Connector, USB Series B</text>
<text x="199.2" y="64.3" transform="rotate(90 199.2 64.3)">154-2442</text>
<text x="199.2" y="127" transform="rotate(90 199.2 127)">CONNECTOR, USB SERIES B</text>
<text x="145.1" y="148.1">Dimensions mm (In.)</text>
<text x="101.1" y="154.2">Specifications:</text>
<text x="101.1" y="158.4">• Rating:</text>
<text x="103.4" y="162.7">• Votage: 30 VAC (R.M.S.)</text>
<text x="103.4" y="166.9">• Curren: 1.0 Ampere Maximum Per Contact</text>
<text x="103.4" y="171.1">• Temperature: -55°C to +85°C</text>
<text x="101.1" y="175.4">• Electrical Characteristic:</text>
<text x="103.4" y="179.6">• Contact Resistance: 30 Milliohms Maximum Initial</text>
<text x="103.4" y="183.8">• Insulation Resistance: 1,000 M ohms Minimum</text>
<text x="103.4" y="188.1">• Dielectic Withstanding Voltage: 500 VAC</text>
<text x="101.1" y="196.5">• Materials</text>
<text x="103.4" y="192.3">• Capacitance: 2 Picofarads Maximum at 1KHZ</text>
<text x="103.4" y="200.8">• Shell: Copper Alloy Tin Lead Plated</text>
<text x="103.4" y="205">• Housing: PBT, glass Filled, 130°C, UL 94V-O Rated</text>
<text x="103.4" y="209.2">• Contact: Copper Alloy Gold Plated 5u”</text>
<text x="103.4" y="213.5">• Insulator: White Color</text>
<text x="101.1" y="221.9">• Recommended PC Board Thickness of 1.57mm</text>
<text x="101.1" y="226.2">• Recommended Panel Thickness of 2.67mm Maximum</text>
<text x="123.5" y="236.8">General Tolerance:</text>
<text x="123.5" y="241">x.</text>
<text x="124.6" y="245.2">.x</text>
<text x="148.9" y="245.2">±0.25</text>
<text x="148.9" y="241">±0.38</text>
<text x="124.6" y="249.5">.xx</text>
<text x="148.9" y="249.5">±0.13</text>
<text x="199.1" y="247.6" transform="rotate(90 199.1 247.6)">1-8-03</text>
<text x="124.6" y="253.7">.xxx</text>
<text x="148.9" y="253.7">±0.05</text>
</g>
<g font-size="2.8">
<text x="14.2" y="45.6">SHELL</text>
<text x="45.5" y="45.6">HOUSING</text>
<text x="61" y="67.7" transform="rotate(-90 61 67.7)">12.04</text>
<text x="64.4" y="67.9" transform="rotate(-90 64.4 67.9)">(.474)</text>
<text x="23.8" y="83.4">SECTION A-A</text>
<text x="144.8" y="87.8">8.45</text>
<text x="68.1" y="93.6">A</text>
<text x="84.6" y="95.9">(.630)</text>
<text x="84.8" y="92.6">16.00</text>
<text x="104.8" y="92.1">-A-</text>
<text x="106" y="95.9">A</text>
<text x="143.9" y="91.1">(.333)</text>
<text x="111.5" y="113.8" transform="rotate(-90 111.5 113.8)">10.62</text>
<text x="114.9" y="114" transform="rotate(-90 114.9 114)">(.418)</text>
<text x="57.8" y="116.7">CONTACT</text>
<text x="108" y="130.8" transform="rotate(-90 108 130.8)">0.38</text>
<text x="165.9" y="130.9">(.306±.004)</text>
<text x="167.6" y="127.5">7.78±.10</text>
<text x="90.7" y="135.6">10.28</text>
<text x="111.3" y="132.5" transform="rotate(-90 111.3 132.5)">(.0015)</text>
<text x="154.7" y="136.2">2.50±0.1</text>
<text x="61.2" y="141.1" transform="rotate(-90 61.2 141.1)">2.91 (.115)</text>
<text x="65" y="141.9" transform="rotate(-90 65 141.9)">3.72 (.146)</text>
<text x="90.6" y="139">(.405)</text>
<text x="109.4" y="138.9">PC BOARD</text>
<text x="152.9" y="139.6">(.098±.004)</text>
<text x="62.1" y="149.1">2.00±0.1</text>
<text x="60.4" y="152.5">(.079±.004)</text>
<text x="39.1" y="166.8">2.5 (2 PLC)</text>
<text x="42.6" y="170.1">(.098)</text>
<text x="58.8" y="168.9">ø0.92</text>
<text x="69.2" y="168.9">±0.08 (4 PLC)</text>
<text x="12.5" y="176.9">ø2.3</text>
<text x="21.2" y="176.9">±0.08 (2 PLC)</text>
<text x="86.3" y="184.2">4.71</text>
<text x="83.7" y="187.6">2.71</text>
<text x="26.7" y="208.6" transform="rotate(-90 26.7 208.6)">(.405)</text>
<text x="45" y="207.4">12.04</text>
<text x="23.4" y="211.9" transform="rotate(-90 23.4 211.9)">10.28 Max.</text>
<text x="44.9" y="210.7">(.474)</text>
<text x="75.9" y="215.9">(.188)</text>
<text x="76.9" y="212.5">4.77</text>
<text x="25.8" y="217.1">(FRONT EDGE OF CONNECTOR)</text>
<text x="25.6" y="225.8">FIGURE A: PCB FOOTPRINT FOR</text>
<text x="25.8" y="229.2">RECEPTACLE (THROUGH-HOLE)</text>
</g>
<g font-size="1.9">
<text x="144.5" y="106.5">2</text>
<text x="149.2" y="106.5">1</text>
<text x="144.5" y="109">3</text>
<text x="149.2" y="109">4</text>
</g>
</svg>
